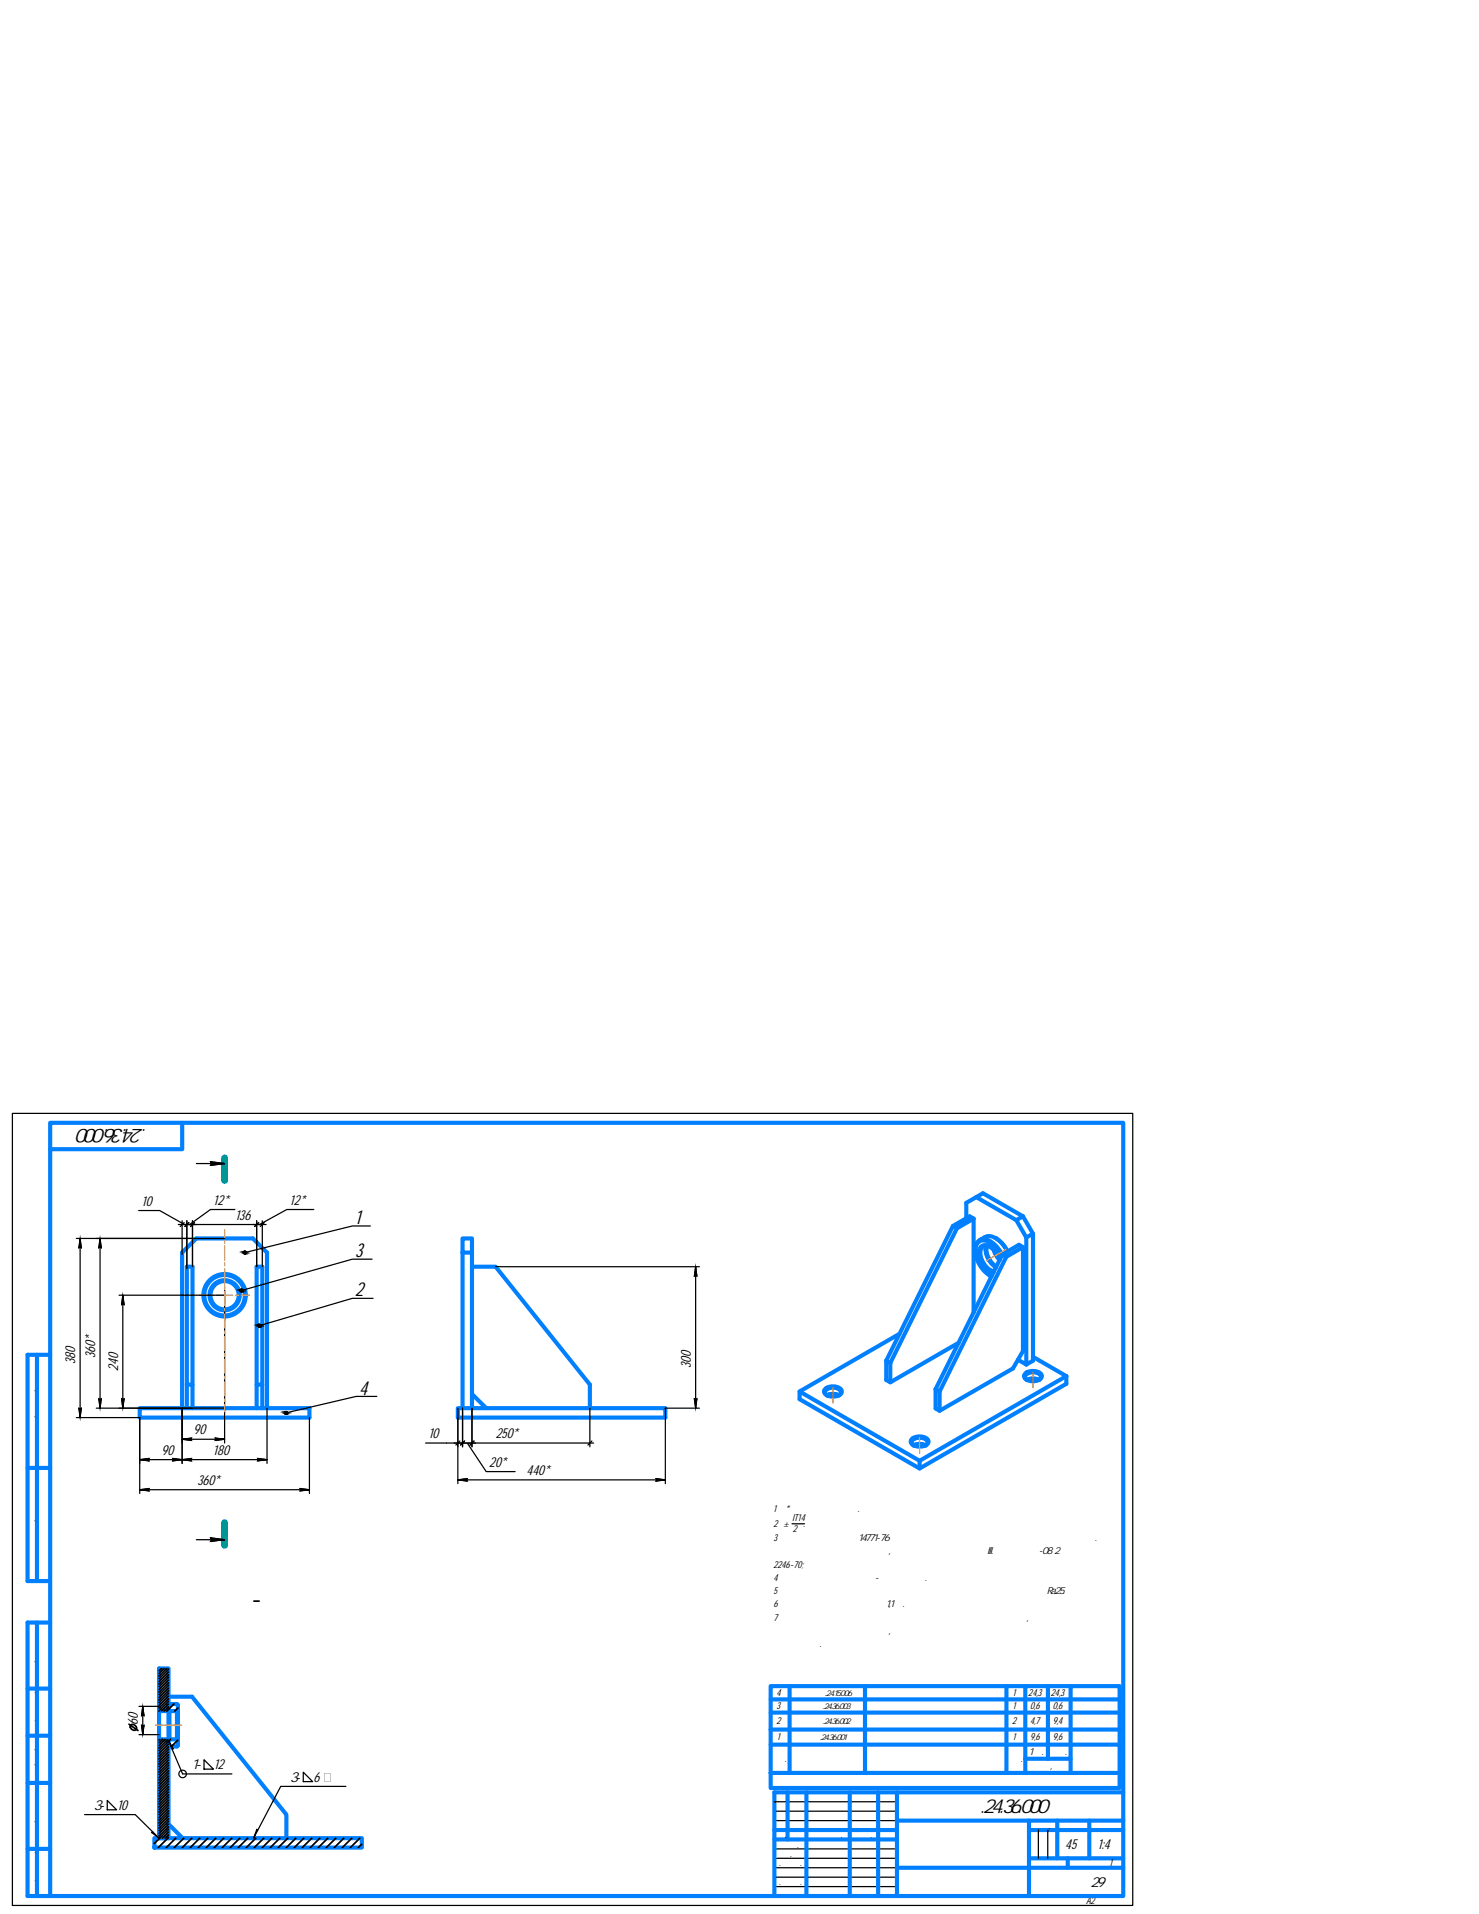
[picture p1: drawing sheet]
<svg xmlns="http://www.w3.org/2000/svg" width="216mm" height="279mm" viewBox="0 0 216 279" stroke-linecap="round" stroke-linejoin="round" font-family="sans-serif">
<g fill="none" stroke="#0080ff" stroke-width=".6">
<path d="M7.3 163.9h156.7v112.9h-156.7zM26.6 163.9v3.9h-19.3M139.1 179l2.4-1.4 .6 .3-2.4 1.4zM139.1 179l-9.7 19.6M139.7 179.3l-9.7 19.7M142.1 177.9v13.7M142.5 174.8l5.9 3.3M142.5 174.8l1-.6 5.8 3.4M142.5 174.8l-1.4 .8v2.2M149.3 177.6l1.5 2.5v18.5l-1 .6M149.3 177.6l-.9 .5 1.4 2.5M5.4 197.8v33"/>
<path d="M7.3 197.8h-3.3v33h3.3M67.5 180.8h1.4v2h-1.4zM67.5 182.8v22.8M68.9 184.9h3.4l13.8 17.2v3.5M68.9 182.8v22.8M129.4 198.6l.6 .4M130 199v2.8M131.3 194.7l-14.6 8.4v1.1l17.5 10.2M139.9 196l-9.9 5.8-.6-.4v-2.8M142.4 182.6a1.35 1.35 0 0 1 .5-1.5 1.35 1.35 0 0 1 1.6 0 4.6 4.6 0 0 1 1.8 2.1M144 181.8a2.91 2.91 0 0 0 1.4 3.2 3.4 3.4 0 0 1-1.5-2.6M144.1 181.8a2.9 2.9 0 0 0 1.3 3.1"/>
<path d="M144.5 186.2l.2 .1M144.5 182a.86 .86 0 0 0-.9-.1 .86 .86 0 0 0-.5 .8 2.92 2.92 0 0 0 2 2.9M145 182.4l.5 1.1 .4 .4a2.83 2.83 0 0 0-2.2-2.1 .94 .94 0 0 0-.8 1.2 3.1 3.1 0 0 0 2.1 2.8M145.3 180.7a4 4 0 0 1 1.8 2 3.4 3.4 0 0 0-3-2.2l-1.1 .5M146.2 183.4a3.6 3.6 0 0 0-2.6-2.3 1.25 1.25 0 0 0-1.2 1.5 4.6 4.6 0 0 0 2.1 3.6M146.3 183.1l-9.7 19.7M146.9 183.5l-9.7 19.6M148.6 198.5l1.2 .7M149.3 182.1l-2.4 1.4-.6-.4M149.3 182.1v15.1l-1.4 2.6-10.7 6.1-.6-.3v-2.8M149.3 182.1l-.6-.4-2.4 1.4M149.8 180.6v18.6"/>
<path d="M150.8 198.1l4.9 2.8M150.8 180.1l-1 .5M4 214.3h3.3M20.4 205.6h24.8v1.3h-24.8zM26.6 205.6v-22.8l2.1-2h8.2l2.1 2v22.8M27.3 202.1v3.5M28.1 202.1v-17.2h-.8v17.2h.8v3.5M37.5 202.1v-17.2h.8v17.2h-.8v3.5M38.3 202.1v3.5M66.8 205.6h30.3v1.3h-30.3zM68.9 203.5l2.1 2.1M116.7 203.1l17.5 10.1"/>
<path d="M120.4 202.8a1.76 1.76 0 0 1 2.4 .1 .67 .67 0 0 1-.6 .9 1.48 1.48 0 0 1-1.9-.5zM120.7 203.7a1.81 1.81 0 0 1 1.8 0M120.7 203.7l-.3-.5a1.35 1.35 0 0 1 2.3-.1 .5 .5 0 0 1-.2 .6M120.7 203.7a2.09 2.09 0 0 1 1.8 0M133 210.1a1.8 1.8 0 0 1 2.5 .1 .67 .67 0 0 1-.7 .9 1.51 1.51 0 0 1-1.9-.5zM133.4 211a1.74 1.74 0 0 1 1.7 0M133.4 211l-.2-.2a.49 .49 0 0 1 .2-.7 1.54 1.54 0 0 1 2 .3 .52 .52 0 0 1-.3 .6M133.4 211a1.99 1.99 0 0 1 1.7 0M134.2 213.2l21.5-12.3v1.1l-21.5 12.4zM136.6 202.8l.6 .3M137.2 203.1v2.8M149.6 200.6a1.77 1.77 0 0 1 2.4 .1 .68 .68 0 0 1-.6 .9 1.5 1.5 0 0 1-1.9-.6z"/>
<path d="M149.9 201.4a.5 .5 0 0 1-.3-.4 .5 .5 0 0 1 .4-.5 1.52 1.52 0 0 1 1.9 .4 .5 .5 0 0 1-.2 .5M149.9 201.4a1.81 1.81 0 0 1 1.8 0M149.9 201.4a2.09 2.09 0 0 1 1.8 0M5.4 236.9v39.9M7.3 236.9h-3.3v39.9h3.3M4 253.4h3.3M4 246.5h3.3M23.2 243.6h1.4v6.2h-1.4zM23.2 249.8v4.1M24.6 247.7h3.4l13.8 17.2v3.4M24.6 249.8v18.5h-1.4v-14.4h1.4M24.7 249.8l-.1-.2v-.7l.1-.1h1.1l.2 .1v5.1"/>
<path d="M24.7 253.9h1.1M24.7 249.8h1.1M24.7 249.8v4.1M25.8 249.8v4.1l.2 .1v.8l-.2 .1h-1.1l-.1-.1v-.8l.1-.1M26 249.6l-.2 .2M112.5 258.8h50.9v2.2h-50.9zM112.5 250h50.9M112.5 252.5h50.9M112.5 248.1h50.9M112.5 252.5v2.2M115.3 246.1v12.7M126.3 246.1h-13.8v6.4"/>
<path d="M146.9 246.1v12.7M149.7 246.1h-23.4v8.6h-13.8v4.1M149.7 256.7v-2h-23.4v4.1M149.7 256.7h6.6v-2h7.1v4.1M149.7 256.7v2.1M153 246.1v10.6M156.3 246.1h-6.6v8.6h6.6v-8.6h7.1v6.4M156.3 256.7v2.1M163.4 252.5v2.2M4 269.9h3.3M4 260.3h3.3M22.5 268.3h30.3v1.4h-30.3z"/>
<path d="M24.6 266.3l2.1 2M113 267.1h17.9M113 268.5h17.9M115 261.6v6.9M117.7 261.6v15.2M124 261.6v15.2M128.2 261.6v15.2M130.9 261.6v15.2M130.9 272.6h33.1M130.9 265.8h33.1M150.2 267.1h13.8M150.2 265.8v11"/>
<path d="M150.2 271.3h13.8M154.3 265.8v5.5M155.9 271.3v1.3M159 265.8v5.5M164 261.6h-51v15.2"/>
<circle cx="32.8" cy="189.1" r="2.96"/>
<circle cx="32.8" cy="189.1" r="3.1"/>
<circle cx="32.8" cy="189.1" r="2.07"/>
<circle cx="32.8" cy="189.1" r="2.2"/>
</g>
<g fill="none" stroke="#ff8000" stroke-width=".18">
<path d="M32.8 179.5v1.1M29.1 189.1h1.2M30.8 189.1h.4M31.6 189.1h2.4M32.8 181.1v.4M32.8 181.9v2M32.8 184.4v.4M32.8 185.2v2.3M32.8 187.7v2.9M32.8 190.7v.7M32.8 191.5v2.4M32.8 194.3v.4"/>
<path d="M32.8 195.1v2.1M32.8 197.6v.4M32.8 198.4v2.1M34.4 189.1h.4M35.2 189.1h1.2M146.9 182.4l-2.9 1.6M32.8 200.9v.4M32.8 201.7v2.1M32.8 204.2v.4M32.8 205v1.1M121.6 202.6v2.2M134.2 209.9v2.2"/>
<path d="M150.8 200.3v2.3M22.7 251.8h3.8"/>
</g>
<g fill="none" stroke="#fff" stroke-width=".15">
<path d="M20.8 174.5v1.9M31.3 174.3v2M34.4 176.5v2M42.4 174.3v2M9.5 199.1h1.9M12.4 198.1h1.9M15.7 200h2M99.3 199.6h2M23.7 210.8v2M28.4 207.9v1.9M28.9 215.2v2M31.2 210.8v2"/>
<path d="M62.7 208.4v2M71.5 212.6v1.9M72.5 208.4v2M77 213.8v2M18.6 252.6h2"/>
</g>
<g fill="#fff" stroke="#fff" stroke-width=".15">
<path d="M28.9 217.2h3.7v-2zM28.9 215.2h3.7l-3.7 2z"/>
<path d="M23.7 212.8h2.1v-2zM23.7 210.8h2.1l-2.1 2z"/>
<path d="M31.2 212.8h2.8v-2zM31.2 210.8h2.8l-2.8 2z"/>
<path d="M28.4 209.8h2.1v-1.9zM28.4 207.9h2.1l-2.1 1.9z"/>
<path d="M9.5 196.2l1.9 2.9v-2.9zM9.5 196.2l1.9 2.9h-1.9z"/>
<path d="M12.4 194.4l1.9 3.7v-3.7zM12.4 194.4l1.9 3.7h-1.9z"/>
<path d="M15.7 197l2 3v-3zM15.7 197l2 3h-2z"/>
<path d="M22.7 174.5l-1.9 1.9h1.9zM20.8 174.5h1.9l-1.9 1.9z"/>
<path d="M31.3 176.3h2.7v-2zM31.3 174.3h2.7l-2.7 2z"/>
<path d="M34.4 178.5h2.7v-2zM34.4 176.5h2.7l-2.7 2z"/>
<path d="M42.4 176.3h2.7v-2zM42.4 174.3h2.7l-2.7 2z"/>
<path d="M77 215.8h3.8v-2zM77 213.8h3.8l-3.8 2z"/>
<path d="M64.6 208.4l-1.9 2h1.9zM62.7 208.4h1.9l-1.9 2z"/>
<path d="M71.5 214.5h3v-1.9zM71.5 212.6h3l-3 1.9z"/>
<path d="M72.5 210.4h3.7v-2zM72.5 208.4h3.7l-3.7 2z"/>
<path d="M99.3 196.7l2 2.9v-2.9zM99.3 196.7l2 2.9h-2z"/>
<path d="M18.6 249.5l2 3.1v-3.1zM18.6 249.5l2 3.1h-2z"/>
</g>
<g fill="none" stroke="#000" stroke-width=".18">
<path d="M1.8 162.5h163.6v115.7h-163.6zM20.2 176.7h3.1l3.6 2.1M26 178.8h1.8M26.6 178.2v4.9M26.7 178.8h2M26.9 178.5l-.6 .5M27.3 178.2v7M27.5 178.8h11.3M27.6 178.5l-.6 .5M28.1 178.2v6.7M28.4 178.5l-.6 .5M28.7 169.9h4.1"/>
<path d="M30.7 169.6l2.1 .3-2.1 .2 .2-.2zM34.6 176.6h-3.9l-3 2.2M36.9 178.8h1.1M37.5 178.2v6.7M37.8 178.5l-.6 .5M38.3 178.2v6.7M38.6 178.5l-.6 .5M45.8 176.6h-3.9l-4 2.2M54.1 179h-2.7l-15.7 3.8M11.1 180.8h21.7M11.7 180.8l.2 1.4-.2-.2-.2 .2zM11.7 180.8v26.1"/>
<path d="M14.6 180.8l.2 1.4-.2-.2-.2 .2zM14.6 180.8v24.8M17.4 189.1h15.4M17.9 189.1l.2 1.4-.2-.2-.2 .2zM17.9 189.1v16.5M32.8 188.4v22.3M54.3 183.8h-2.9l-16.1 4.6M54.5 189.5h-3.1l-13.5 4M72.3 184.9h29.8M101.5 184.9l.2 1.4-.2-.1-.1 .1zM101.5 184.9v20.7M11.1 206.9h9.3v11.1"/>
<path d="M11.5 205.6l.2 .1 .2-.1-.2 1.3zM14.1 205.6h18.7M14.4 204.2l.2 .1 .2-.1-.2 1.4zM17.7 204.2l.2 .1 .2-.1-.2 1.4zM20.4 217.5l1.4-.2-.2 .2 .2 .1zM20.4 213.1l1.4-.2-.2 .2 .2 .2zM20.4 217.5h24.8M20.4 213.1h18.6M25.2 212.9l1.4 .2-1.4 .2 .1-.2zM26.6 213.1l1.4-.2-.2 .2 .2 .2zM26.6 210.1l1.4-.2-.2 .2 .2 .2zM26.6 205.6v8"/>
<path d="M26.6 210.1h6.2M31.4 209.9l1.4 .2-1.4 .2 .1-.2zM37.6 212.9l1.4 .2-1.4 .2 .1-.2zM39 205.6v8M43.8 217.3l1.4 .2-1.4 .1 .1-.1zM45.2 206.9v11.1M55 203.8h-3l-10.2 2.4M62.1 210.7h6M66.3 210.7h.5M66.8 216l1.4-.2-.1 .2 .1 .2zM66.8 216h30.3M66.8 205.6v11"/>
<path d="M67 210.7h2.4M67.1 210.4l-.6 .5M67.5 205.6v5.6M67.8 210.4l-.6 .5M68.2 210.7l2.8 4.1h4.2M68.3 210.7h18.4M68.9 205.6v5.6M69.2 210.4l-.6 .5M86.1 205.6v5.6M86.4 210.4l-.6 .5M95.7 215.8l1.4 .2-1.4 .2 .2-.2zM101.4 204.2l.1 .1 .2-.1-.2 1.4z"/>
<path d="M102.1 205.6h-5v11M28.7 224.8h4.1M30.7 224.5l2.1 .3-2.1 .2 .2-.2zM115.6 222.4h1.8M20.3 249.1h2.9M20.3 253.2h2.9M20.7 251.8l.1 .2 .2-.2-.2 1.4zM20.8 249.1l.2 1.4-.2-.2-.1 .2zM20.8 249.1v4.1M25.1 255.3h.2l-.7-1.2 2.1 4.9h7.2M29.8 256.9l1.4 1.4h-1.4zM44.3 258.7l1.3 1.4h-1.3z"/>
<path d="M12.4 264.9h7.3l3.5 3.4-1.1-.8h.2M15.7 262.8l1.3 1.4h-1.3zM50.5 260.8h-9.5l-4 7.5 .5-1.3 .1 .2M113 264.4h17.9M113 265.8h17.9M113 269.9h17.9M113 271.3h17.9M113 272.6h17.9M113 274h17.9M113 275.4h17.9M113 263h17.9M151.6 267.1v4.2"/>
<path d="M153 267.1v4.2"/>
<circle cx="35.3" cy="188.4" r=".22"/>
<circle cx="35.7" cy="182.8" r=".22"/>
<circle cx="37.9" cy="193.5" r=".22"/>
<circle cx="41.7" cy="206.2" r=".22"/>
<circle cx="26.7" cy="259" r=".55"/>
</g>
<g fill="#000" stroke="#000" stroke-width=".15">
<path d="M11.5 182h.2l-.2 .2zM11.7 180.8l.2 1.2h-.4zM11.7 182h.2v.2zM14.4 182h.2l-.2 .2zM14.6 180.8l.2 1.2h-.4zM14.6 182h.2v.2zM17.8 190.3h.1l-.2 .2zM17.9 189.1l.2 1.2h-.3zM17.9 190.3h.2v.2zM35.1 188.5h.3l-.1 .1zM35.1 188.2h.2zM35.6 183h.3h-.1z"/>
<path d="M35.6 182.7h.2zM37.7 193.6h.4l-.1 .1zM37.8 193.3h.2zM101.4 186.2h.1l-.1 .1zM101.5 184.9l.2 1.3h-.3zM101.5 186.2h.2v.1zM11.5 205.6l.2 .1h-.2zM11.5 205.7h.4l-.2 1.2zM11.7 205.7l.2-.1v.1zM14.4 204.2l.2 .1h-.2zM14.4 204.3h.4l-.2 1.3zM14.6 204.3l.2-.1v.1z"/>
<path d="M17.7 204.2l.2 .1h-.1zM17.8 204.3h.3l-.2 1.3zM17.9 204.3l.2-.1v.1zM41.6 206.4h.3h-.1zM41.6 206.1h.2zM101.4 204.2l.1 .1h-.1zM101.4 204.3h.3l-.2 1.3zM101.5 204.3l.2-.1v.1zM20.7 251.8l.1 .2h-.1zM20.7 250.3h.1l-.1 .2zM20.7 252h.3l-.2 1.2zM20.8 249.1l.2 1.2h-.3z"/>
<path d="M20.8 250.3h.2v.2zM20.8 252l.2-.2v.2z"/>
<path d="M30.7 169.6l2.1 .3h-1.9zM30.9 169.9l-.2 .2 2.1-.2z"/>
<path d="M35.1 188.5l.2 .1zM35.2 188.6h.1z"/>
<path d="M35.1 188.2h.3zM35.1 188.2h.3z"/>
<path d="M35.1 188.2l.4 .1zM35.1 188.2l.4 .1h-.4z"/>
<path d="M35.1 188.3l.4 .1zM35.1 188.3l.4 .1z"/>
<path d="M35.1 188.5h.4zM35.1 188.5h.3z"/>
<path d="M35.1 188.4l.4 .1v-.1zM35.1 188.4l.4 .1h-.4z"/>
<path d="M35.6 183h.2zM35.6 183h.2z"/>
<path d="M35.6 182.7h.3zM35.6 182.7h.3z"/>
<path d="M35.6 182.7l.3 .1v-.1zM35.6 182.7l.3 .1h-.4z"/>
<path d="M35.5 182.8h.5zM35.5 182.8h.5z"/>
<path d="M35.5 182.9h.4zM35.5 182.9l.4 .1z"/>
<path d="M35.5 182.8l.4 .1 .1-.1zM35.5 182.8l.4 .1h-.4z"/>
<path d="M37.7 193.6l.3 .1zM37.8 193.7h.2z"/>
<path d="M37.8 193.3l.2 .1zM37.8 193.3l.2 .1z"/>
<path d="M37.7 193.4l.4 .1-.1-.1zM37.7 193.4l.4 .1h-.4z"/>
<path d="M37.7 193.6h.4zM37.7 193.6h.4z"/>
<path d="M37.7 193.5h.4zM37.7 193.5h.4z"/>
<path d="M37.7 193.5l.4 .1v-.1zM37.7 193.5l.4 .1h-.4z"/>
<path d="M20.4 217.5l1.4-.2-.2 .2zM20.4 217.5l1.4 .1-.2-.1z"/>
<path d="M20.4 213.1l1.4-.2-.2 .2zM20.4 213.1l1.4 .2-.2-.2z"/>
<path d="M25.2 212.9l1.4 .2h-1.3zM25.3 213.1l-.1 .2 1.4-.2z"/>
<path d="M26.6 213.1l1.4-.2-.2 .2zM26.6 213.1l1.4 .2-.2-.2z"/>
<path d="M26.6 210.1l1.4-.2-.2 .2zM26.6 210.1l1.4 .2-.2-.2z"/>
<path d="M31.4 209.9l1.4 .2h-1.3zM31.5 210.1l-.1 .2 1.4-.2z"/>
<path d="M37.6 212.9l1.4 .2h-1.3zM37.7 213.1l-.1 .2 1.4-.2z"/>
<path d="M41.6 206.4h.2zM41.7 206.4h.1z"/>
<path d="M41.6 206.1h.3zM41.6 206.1h.3z"/>
<path d="M41.6 206.1l.3 .1zM41.6 206.1l.3 .1h-.4z"/>
<path d="M41.5 206.2h.5zM41.5 206.2h.5z"/>
<path d="M41.6 206.3h.3zM41.6 206.3l.3 .1z"/>
<path d="M41.5 206.2l.4 .1 .1-.1zM41.5 206.2l.4 .1h-.3z"/>
<path d="M43.8 217.3l1.4 .2h-1.3zM43.9 217.5l-.1 .1 1.4-.1z"/>
<path d="M66.8 216l1.4-.2-.1 .2zM66.8 216l1.4 .2-.1-.2z"/>
<path d="M95.7 215.8l1.4 .2h-1.2zM95.9 216l-.2 .2 1.4-.2z"/>
<path d="M30.7 224.5l2.1 .3h-1.9zM30.9 224.8l-.2 .2 2.1-.2z"/>
</g>
<path d="M32.8 169v3.3M32.8 222.3v3.3" fill="none" stroke="#009696" stroke-width=".99"/>
<g fill="none" stroke="#000" stroke-width=".25">
<path d="M18.8 251.7l1.3 .9M19.1 251.8a.54 .54 0 0 1 .6 .1 .54 .54 0 0 1 .2 .6 .53 .53 0 0 1-.7 0 .53 .53 0 0 1-.1-.7zM23.3 253.9l-.1 .1M23.6 243.6l-.4 .3M23.7 253.9l-.5 .5M24 243.6l-.8 .7M24.1 253.9l-.9 .9M24.4 243.6l-1.2 1.1M24.5 253.9l-1.3 1.3M24.6 255.4l-1.4 1.4M24.6 243.7l-1.4 1.4M24.6 244.1l-1.4 1.4"/>
<path d="M24.6 244.5l-1.4 1.4M24.6 244.9l-1.4 1.3M24.6 245.2l-1.4 1.4M24.6 245.6l-1.4 1.4M24.6 246l-1.4 1.4M24.6 246.4l-1.4 1.4M24.6 246.8l-1.4 1.4M24.6 247.2l-1.4 1.4M24.6 247.6l-1.4 1.4M24.6 248l-1.4 1.4M24.6 248.4l-1.4 1.3M24.6 248.8l-1 1"/>
<path d="M24.6 249.1l-.6 .7M24.6 254.6l-1.4 1.4M24.6 255l-1.4 1.4M24.6 255.8l-1.4 1.3M24.6 256.1l-1.4 1.4M24.6 256.5l-1.4 1.4M24.6 256.9l-1.4 1.4M24.6 257.3l-1.4 1.4M24.6 257.7l-1.4 1.4M24.6 258.1l-1.4 1.4M24.6 258.5l-1.4 1.4M24.6 258.9l-1.4 1.4"/>
<path d="M24.6 259.3l-1.4 1.3M24.6 259.7l-1.4 1.3M24.9 253.9l-1.7 1.7M25.4 248.8l-1 1M26 254l-1 .9M26 249.3l-.5 .5M24.6 267l-2.1 2.1M24.6 268.2l-1.5 1.5M24.6 260l-1.4 1.4M24.6 260.4l-1.4 1.4M24.6 260.8l-1.4 1.4M24.6 261.2l-1.4 1.4"/>
<path d="M24.6 261.6l-1.4 1.4M24.6 262l-1.4 1.4M24.6 262.4l-1.4 1.4M24.6 262.8l-1.4 1.3M24.6 263.2l-1.4 1.3M24.6 263.5l-1.4 1.4M24.6 263.9l-1.4 1.4M24.6 264.3l-1.4 1.4M24.6 264.7l-1.4 1.4M24.6 265.1l-1.4 1.4M24.6 265.5l-1.4 1.4M24.6 265.9l-1.4 1.4"/>
<path d="M24.6 266.3l-1.4 1.4M24.6 266.7l-1.4 1.3M24.6 267.4l-.9 .9M24.6 267.8l-.5 .5M25.7 268.3l-1.4 1.4M26.8 268.3l-1.4 1.4M28 268.3l-1.4 1.4M29.2 268.3l-1.4 1.4M30.3 268.3l-1.3 1.4M31.5 268.3l-1.4 1.4M32.7 268.3l-1.4 1.4M33.8 268.3l-1.3 1.4"/>
<path d="M35 268.3l-1.4 1.4M36.2 268.3l-1.4 1.4M37.3 268.3l-1.3 1.4M38.5 268.3l-1.4 1.4M39.7 268.3l-1.4 1.4M40.8 268.3l-1.3 1.4M42 268.3l-1.4 1.4M43.2 268.3l-1.4 1.4M44.3 268.3l-1.3 1.4M45.5 268.3l-1.4 1.4M46.7 268.3l-1.4 1.4M47.8 268.3l-1.3 1.4"/>
<path d="M49 268.3l-1.4 1.4M50.2 268.3l-1.4 1.4M51.4 268.3l-1.4 1.4M52.5 268.3l-1.4 1.4M52.8 269.2l-.5 .5"/>
</g>
<path d="M47.3 258.9h1v1.2h-1zM47.3 258.9v1.1h.9v-1.1z" fill="#000"/>
<text font-size="4" x="36.7" y="234.7">-</text>
<g font-size="2.9">
<text x="26.3" y="164.8" transform="rotate(-180 26.3 164.8)">МТСП.24.36.000 СБ</text>
<text x="51.9" y="178.7">1</text>
<text x="51.9" y="183.5">3</text>
<text x="51.9" y="189.3">2</text>
<text x="52.4" y="203.6">4</text>
<text x="138.1" y="264.7">МТСП.24.36.000 СБ</text>
</g>
<g font-size="2.1">
<text x="20.7" y="176">10</text>
<text x="31.2" y="175.9">12*</text>
<text x="34.4" y="178.1">136</text>
<text x="42.3" y="175.9">12*</text>
<text x="11" y="199.2" transform="rotate(-90 11 199.2)">380</text>
<text x="13.9" y="198.2" transform="rotate(-90 13.9 198.2)">360*</text>
<text x="17.2" y="200.1" transform="rotate(-90 17.2 200.1)">240</text>
<text x="100.8" y="199.7" transform="rotate(-90 100.8 199.7)">300</text>
<text x="28.3" y="209.4">90</text>
<text x="62.6" y="210">10</text>
<text x="72.4" y="210">250*</text>
<text x="23.6" y="212.4">90</text>
<text x="31.1" y="212.4">180</text>
<text x="71.4" y="214.1">20*</text>
<text x="76.9" y="215.3">440*</text>
<text x="28.8" y="216.8">360*</text>
<text x="20.1" y="251.8" transform="rotate(-90 20.1 251.8)">60</text>
<text x="27.1" y="258.3">Т1-</text>
<text x="31.3" y="258.3">12</text>
<text x="41.4" y="260.1">Т3-</text>
<text x="45.8" y="260.1">6</text>
<text x="12.8" y="264.2">Т3-</text>
<text x="17.1" y="264.2">10</text>
<text x="155.5" y="269.9">45</text>
<text x="160.3" y="269.9">1:4</text>
<text x="152.4" y="275.5">МехТрест29</text>
</g>
<g font-size="1.5">
<text x="5.2" y="209.2" transform="rotate(-90 5.2 209.2)">Перв. примен.</text>
<text x="112.9" y="220.7">1</text>
<text x="114.6" y="220.7">*Размеры для справок.</text>
<text x="5.2" y="224.9" transform="rotate(-90 5.2 224.9)">Справ. №</text>
<text x="112.9" y="222.9">2 ±</text>
<text x="112.9" y="225">3</text>
<text x="112.9" y="226.9">Категория контроля сварных швов, необозначенных на чертеже III. Проволока Св-08Г2С ГОСТ</text>
<text x="114.7" y="225">Сварные швы по ГОСТ 14771-76 выполнить в среде углекислого газа плавящимся электродом.</text>
<text x="115.7" y="222">IT14</text>
<text x="115.7" y="223.6">2</text>
<text x="117.3" y="222.9">.</text>
<text x="112.9" y="228.8">2246-70;</text>
<text x="112.9" y="230.8">4 Маркировать по СТП завода-изготовителя.</text>
<text x="112.9" y="232.7">5</text>
<text x="114.7" y="232.7">Неуказанная шероховатость поверхностей безчертежных деталей не грубее Ra25.</text>
<text x="112.9" y="234.6">6 Масса наплавленного металла 1,1 кг.</text>
<text x="112.9" y="236.6">7 Допускается подгонка и доработка деталей по месту в процессе сборки, снятие усиления</text>
<text x="112.9" y="238.5">швов в местах установки деталей, а также устранение зазоров по технологии предприятия</text>
<text x="5.2" y="245" transform="rotate(-90 5.2 245)">Подп. и дата</text>
<text x="112.9" y="240.4">изготовителя.</text>
<text x="113.3" y="251.7">2</text>
<text x="113.3" y="247.6">4</text>
<text x="113.4" y="249.5">3</text>
<text x="126.3" y="251.7">Ребро</text>
<text x="126.3" y="249.5">Втулка</text>
<text x="126.3" y="247.6">Лист</text>
<text x="147.7" y="251.7">2</text>
<text x="147.8" y="249.5">1</text>
<text x="147.8" y="247.6">1</text>
<text x="150.1" y="247.6">24,3</text>
<text x="150.4" y="251.7">4,7</text>
<text x="150.4" y="249.5">0,6</text>
<text x="153.4" y="247.6">24,3</text>
<text x="153.7" y="251.7">9,4</text>
<text x="153.7" y="249.5">0,6</text>
<text x="5.2" y="253" transform="rotate(-90 5.2 253)">Инв. № дубл.</text>
<text x="112.9" y="257.2">Поз.</text>
<text x="113.4" y="254.1">1</text>
<text x="126.3" y="254.1">Ребро</text>
<text x="147.3" y="257.2">Кол.</text>
<text x="147.8" y="254.1">1</text>
<text x="150.2" y="256.2">1шт.</text>
<text x="150.4" y="254.1">9,6</text>
<text x="153.5" y="256.2">Общ.</text>
<text x="153.7" y="254.1">9,6</text>
<text x="5.2" y="260.1" transform="rotate(-90 5.2 260.1)">Взам. инв. №</text>
<text x="150.4" y="258.3">Масса, кг</text>
<text x="5.2" y="268.4" transform="rotate(-90 5.2 268.4)">Подп. и дата</text>
<text x="113.1" y="269.7">Разраб.</text>
<text x="113.2" y="268.3">Изм.</text>
<text x="115.1" y="268.3">Лист</text>
<text x="117.8" y="269.7">Иванов</text>
<text x="118.7" y="268.3">№ докум.</text>
<text x="124.9" y="268.3">Подп.</text>
<text x="128.3" y="268.3">Дата</text>
<text x="151.1" y="266.9">Лит.</text>
<text x="155" y="266.9">Масса</text>
<text x="159.1" y="266.9">Масштаб</text>
<text x="113.1" y="271.1">Пров.</text>
<text x="113.1" y="272.4">Т.контр.</text>
<text x="113.1" y="275.2">Н.контр.</text>
<text x="150.5" y="272.4">Лист</text>
<text x="156.3" y="272.4">Листов</text>
<text x="162" y="272.4">1</text>
<text x="5.2" y="276.4" transform="rotate(-90 5.2 276.4)">Инв. № подл.</text>
<text x="113.1" y="276.6">Утв.</text>
<text x="133.8" y="278">Копировал</text>
<text x="153" y="278">Формат</text>
<text x="158.5" y="278">A2</text>
</g>
<g font-size="1.2">
<text x="118" y="251.7">МТСП.24.36.002</text>
<text x="118" y="249.4">МТСП.24.36.003</text>
<text x="118.4" y="247.5">МТСП.24.15.006</text>
<text x="117.6" y="254">МТСП.24.36.001</text>
</g>
</svg>
